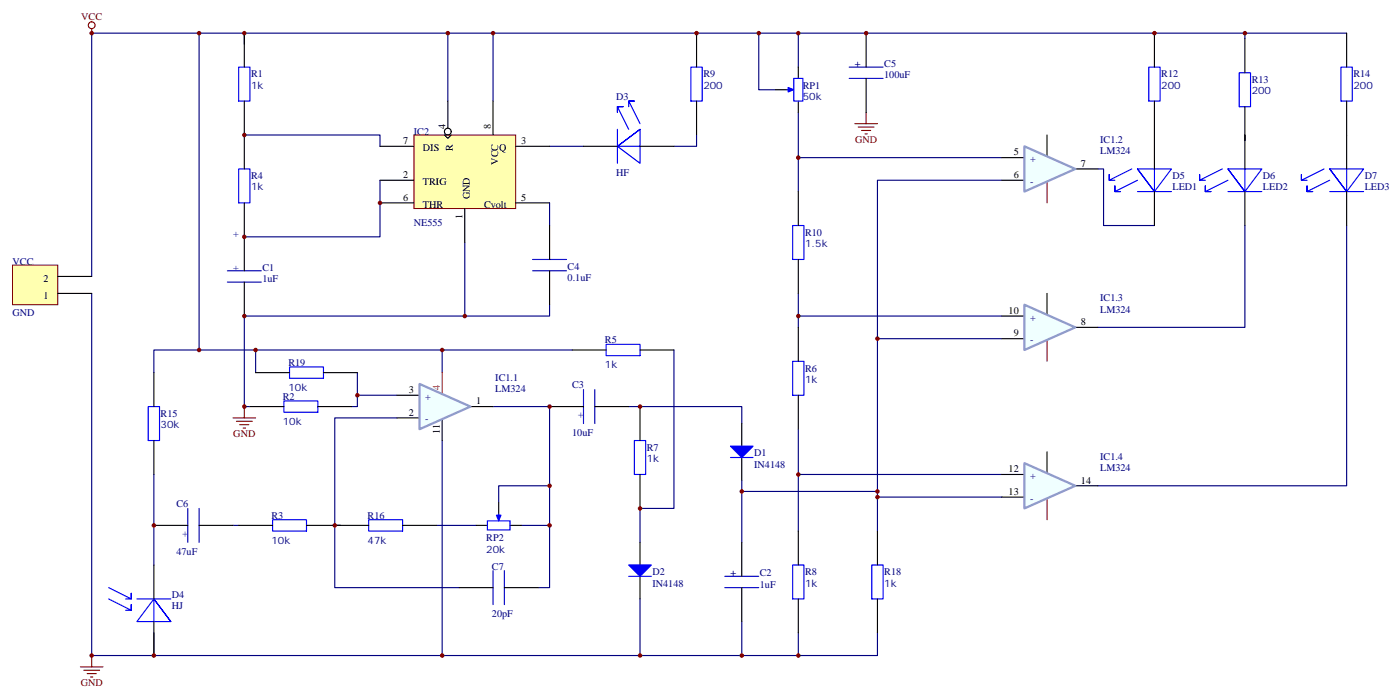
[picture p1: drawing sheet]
<svg xmlns="http://www.w3.org/2000/svg" width="437mm" height="218mm" viewBox="0 0 437 218" stroke-linecap="round" stroke-linejoin="round" font-family="sans-serif">
<g fill="none" stroke="#800000" stroke-width=".35">
<path d="M28.6 8.9v1.4M266.7 38.6h7.1M267.8 39.6h4.9M270.3 35v3.6M268.9 40.7h2.8M269.9 41.7h.7M72.7 130.3h7.1M73.8 131.3h4.9M74.8 132.4h2.8M75.9 133.5h.7M76.2 126.8v3.5M25.1 207.9h7"/>
<path d="M26.1 209h5M27.2 210h2.8M28.3 211.1h.7M28.6 204.4v3.5"/>
<circle cx="28.6" cy="7.9" r="1.06"/>
</g>
<g fill="none" stroke="#000080" stroke-width=".35">
<path d="M62.1 10.3h358.1M76.2 10.3v3.6M139.7 10.3v21.2M153.8 10.3v21.2M236.7 10.3v17.7h5.3M249.1 10.3v10.6M388.4 10.3v1.8M249.1 35v24.7M76.2 42.1h42.4v3.5M118.6 56.2v17.6h-42.4M171.5 45.6h10.6M217.3 42.1v3.5h-7"/>
<path d="M249.1 49.1h63.5M312.6 56.2h-38.8v49.4M342.6 52.7h1.7v17.6h15.9M388.4 42.1v1.8M145 75.6v22.9h-68.8v28.3h1.8M171.5 63.3v7M388.4 70.3v31.8h-45.8M420.2 70.3v81.1h-77.6M28.6 86.2v-75.9h33.5v98.8M28.6 91.5v112.9h109.4M171.5 95v3.5h-26.5M249.1 91.5v10.6"/>
<path d="M249.1 98.5h63.5M79.8 109.1h-31.8v7.1M79.8 109.1h98.7M79.8 109.1v7.1M111.5 116.2v10.6h-1.8M138 109.1v7.1M210.3 109.1v49.4h-10.6v10.6M273.8 105.6v49.4h38.8M273.8 105.6h38.8M111.5 123.2h12.4M123.9 130.3h-19.4v33.5M138 137.3v67.1h61.7"/>
<path d="M153.8 126.8h17.7v37M196.2 126.8h35.3v5.2M249.1 133.8v31.8M48 147.9v28.2M171.5 151.4h-15.9v5.3M231.5 149.7v3.5M249.1 147.9h63.5M273.8 153.2h-42.3v15.9M273.8 155v10.6M72.7 163.8h1.8M104.5 163.8v19.4h38.8M104.5 163.8h1.7"/>
<path d="M136.2 163.8h12.4M162.7 163.8h8.8M171.5 163.8v19.4h-3.5M48 197.3v7.1M199.7 186.7v17.7h74.1v-7.1M231.5 193.8v10.6M249.1 197.3v7.1"/>
</g>
<path d="M3.9 82.7h14.1v12.3h-14.1z" fill="#ffffb0" stroke="#800000" stroke-width=".31"/>
<path d="M18 86.2h10.6M18 91.5h10.6" fill="none" stroke="#000" stroke-width=".35"/>
<path d="M129.2 42.1h31.7v22.9h-31.7z" fill="#ffffb0" stroke="#800000" stroke-width=".31"/>
<g fill="none" stroke="#000" stroke-width=".35">
<path d="M76.2 10.3v10.6M217.3 10.3v10.6M270.3 10.3v10.6M360.2 10.3v10.6M388.4 12.1v10.6M420.2 10.3v10.6M76.2 31.5v21.2M139.7 31.5v8.5M153.8 31.5v10.6M217.3 31.5v10.6M270.3 24.4v10.6M360.2 31.5v21.2"/>
<path d="M388.4 33.3v19.4M420.2 31.5v21.2M118.6 45.6h10.6M118.6 56.2h10.6M138.7 42.1l1 1 1.1-1M160.9 45.6h10.6M182.1 45.6h10.6M199.7 45.6h10.6M249.1 59.7v10.6M360.2 59.7v10.6M388.4 59.7v10.6M420.2 59.7v10.6"/>
<path d="M76.2 63.3v21.1M118.6 63.3h10.6M145 65v10.6M160.9 63.3h10.6M171.5 70.3v10.6M76.2 87.9v10.6M171.5 84.4v10.6M249.1 80.9v10.6M48 116.2v10.6M79.8 116.2h10.5M100.9 116.2h10.6M178.5 109.1h10.6"/>
<path d="M199.7 109.1h10.6M249.1 102.1v10.5M48 137.3v10.6M78 126.8h10.6M99.2 126.8h10.5M123.9 130.3h7M123.9 123.2h7M138 130.3v7M146.8 126.8h7M171.5 126.8h10.6M185.6 126.8h10.6M199.7 126.8v10.5"/>
<path d="M249.1 123.2v10.6M199.7 147.9v10.6M48 163.8h10.6M48 176.1v10.6M62.1 163.8h10.6M74.5 163.8h10.6M95.6 163.8h19.4M125.6 163.8h10.6M231.5 169.1v10.6M249.1 165.6v10.5M273.8 165.6v10.5M48 193.8v10.6"/>
<path d="M143.3 183.2h10.5M157.4 183.2h10.6M231.5 183.2v10.6M249.1 186.7v10.6M273.8 186.7v10.6"/>
<circle cx="139.7" cy="41" r="1.06"/>
</g>
<g fill="none" stroke="#00f" stroke-width=".35">
<path d="M74.5 20.9h3.5v10.6h-3.5zM192.7 33.3v1.7v-1.7h1.7h-1.7l3.5 7M196.2 33.3v-1.8h1.7h-1.7l3.5 7.1M215.6 20.9h3.5v10.6h-3.5zM358.5 20.9h3.5v10.6h-3.5zM386.7 22.7h3.5v10.6h-3.5zM418.4 20.9h3.6v10.6h-3.6zM74.5 52.7h3.5v10.6h-3.5zM192.7 40.3v10.6M199.7 40.3l-7 5.3 7 5.3v-10.6l-7 5.3h7M353.2 52.7l-7.1 3.5v-1.8v1.8h1.8M354.9 52.7l5.3 7 5.3-7h-10.6l5.3 7v-7"/>
<path d="M354.9 56.2l-7 3.5v-1.7v1.7h1.7h-1.7M354.9 59.7h10.6M381.4 52.7l-7.1 3.5v-1.8v1.8h1.8M383.2 52.7l5.2 7 5.3-7h-10.5l5.2 7v-7M383.2 56.2l-7.1 3.5v-1.7v1.7h1.8h-1.8M383.2 59.7h10.5M413.1 52.7l-7 3.5v-1.8v1.8h1.7M414.9 52.7l5.3 7 5.3-7h-10.6l5.3 7v-7M414.9 56.2l-7.1 3.5v-1.7v1.7h1.8h-1.8M414.9 59.7h10.6M247.3 70.3h3.6v10.6h-3.6zM90.3 114.4h10.6v3.5h-10.6z"/>
<path d="M189.1 107.4h10.6v3.5h-10.6zM247.3 112.6h3.6v10.6h-3.6zM46.2 126.8h3.6v10.5h-3.6zM88.6 125h10.6v3.5h-10.6zM197.9 137.3h3.6v10.6h-3.6zM85.1 162h10.5v3.6h-10.5zM115 162h10.6v3.6h-10.6zM247.3 176.1h3.6v10.6h-3.6zM272 176.1h3.6v10.6h-3.6zM33.9 183.2l7.1 3.5v-1.7v1.7h-1.8M33.9 186.7l7.1 3.6v-1.8v1.8h-1.8M42.7 186.7h10.6"/>
<path d="M48 193.8v-7.1l5.3 7.1h-10.6l5.3-7.1 5.3 7.1"/>
</g>
<g fill="none" stroke="#0000b5" stroke-width=".35">
<path d="M265 20.9h10.6M265 24.4h10.6M70.9 84.4h10.6M70.9 87.9h10.6M166.2 84.4h10.6M166.2 80.9h10.6M182.1 121.5v10.5M185.6 121.5v10.5M58.6 158.5v10.6M62.1 158.5v10.6M153.8 177.9v10.6M157.4 177.9v10.6"/>
<path d="M226.2 179.7h10.5M226.2 183.2h10.5"/>
</g>
<path d="M138 116.2v7" fill="none" stroke="#ed0d21" stroke-width=".35"/>
<path d="M130.9 119.7l15.9 7.1-15.9 7z" fill="#f0ffff" stroke="#8f9ec9" stroke-width=".71"/>
<path d="M312.6 56.2h7.1M312.6 49.1h7.1M326.7 42.1v7M335.5 52.7h7.1" fill="none" stroke="#000" stroke-width=".35"/>
<path d="M326.7 56.2v7.1" fill="none" stroke="#ed0d21" stroke-width=".35"/>
<path d="M319.7 45.6l15.8 7.1-15.8 7z" fill="#f0ffff" stroke="#8f9ec9" stroke-width=".71"/>
<path d="M312.6 98.5h7.1M326.7 91.5v7M312.6 105.6h7.1M335.5 102.1h7.1" fill="none" stroke="#000" stroke-width=".35"/>
<path d="M326.7 105.6v7" fill="none" stroke="#ed0d21" stroke-width=".35"/>
<path d="M319.7 95l15.8 7.1-15.8 7z" fill="#f0ffff" stroke="#8f9ec9" stroke-width=".71"/>
<path d="M312.6 155h7.1M312.6 147.9h7.1M326.7 140.9v7M335.5 151.4h7.1" fill="none" stroke="#000" stroke-width=".35"/>
<path d="M326.7 155v7" fill="none" stroke="#ed0d21" stroke-width=".35"/>
<path d="M319.7 144.4l15.8 7-15.8 7.1z" fill="#f0ffff" stroke="#8f9ec9" stroke-width=".71"/>
<path d="M242 28h3.6M249.1 20.9v3.5M249.1 31.5v3.5M231.5 132v7.1M155.6 156.7v3.6M231.5 142.6v7.1M148.6 163.8h3.5M159.1 163.8h3.6M199.7 169.1v7M199.7 179.7v7" fill="none" stroke="#000" stroke-width=".35"/>
<path d="M245.6 28h1.7M247.7 24.4h2.8v7.1h-2.8zM227.9 142.6h7.1M152.1 162.4h7v2.8h-7zM155.6 160.3v1.7M196.2 179.7h7" fill="none" stroke="#00f" stroke-width=".35"/>
<g fill="#00f" stroke="#00f" stroke-width=".35">
<path d="M245.9 27.3l1.8 .7-1.8 .7z"/>
<path d="M154.9 160.6h1.4l-.7 1.8z"/>
<path d="M196.2 176.1h7l-3.5 3.6z"/>
<path d="M227.9 139.1h7.1l-3.5 3.5z"/>
</g>
<g fill="#800000">
<circle cx="273.8" cy="155" r=".71"/>
<circle cx="28.6" cy="204.4" r=".71"/>
<circle cx="28.6" cy="10.3" r=".71"/>
<circle cx="48" cy="204.4" r=".71"/>
<circle cx="48" cy="163.8" r=".71"/>
<circle cx="62.1" cy="109.1" r=".71"/>
<circle cx="62.1" cy="10.3" r=".71"/>
<circle cx="76.2" cy="126.8" r=".71"/>
<circle cx="76.2" cy="98.5" r=".71"/>
<circle cx="76.2" cy="73.8" r=".71"/>
<circle cx="76.2" cy="42.1" r=".71"/>
<circle cx="76.2" cy="10.3" r=".71"/>
<circle cx="79.8" cy="109.1" r=".71"/>
<circle cx="104.5" cy="163.8" r=".71"/>
<circle cx="111.5" cy="123.2" r=".71"/>
<circle cx="118.6" cy="63.3" r=".71"/>
<circle cx="138" cy="204.4" r=".71"/>
<circle cx="138" cy="109.1" r=".71"/>
<circle cx="139.7" cy="10.3" r=".71"/>
<circle cx="145" cy="98.5" r=".71"/>
<circle cx="153.8" cy="10.3" r=".71"/>
<circle cx="171.5" cy="163.8" r=".71"/>
<circle cx="171.5" cy="151.4" r=".71"/>
<circle cx="171.5" cy="126.8" r=".71"/>
<circle cx="199.7" cy="204.4" r=".71"/>
<circle cx="199.7" cy="158.5" r=".71"/>
<circle cx="199.7" cy="126.8" r=".71"/>
<circle cx="217.3" cy="10.3" r=".71"/>
<circle cx="231.5" cy="204.4" r=".71"/>
<circle cx="231.5" cy="153.2" r=".71"/>
<circle cx="236.7" cy="10.3" r=".71"/>
<circle cx="249.1" cy="204.4" r=".71"/>
<circle cx="249.1" cy="147.9" r=".71"/>
<circle cx="249.1" cy="98.5" r=".71"/>
<circle cx="249.1" cy="49.1" r=".71"/>
<circle cx="249.1" cy="10.3" r=".71"/>
<circle cx="270.3" cy="10.3" r=".71"/>
<circle cx="273.8" cy="153.2" r=".71"/>
<circle cx="273.8" cy="105.6" r=".71"/>
<circle cx="360.2" cy="10.3" r=".71"/>
<circle cx="388.4" cy="10.3" r=".71"/>
</g>
<g font-size="3.2" fill="#800000">
<text x="25.4" y="6.2">VCC</text>
<text x="266.8" y="44.6">GND</text>
<text x="72.8" y="136.3">GND</text>
<text x="25.2" y="214">GND</text>
</g>
<g font-size="3.2" fill="#000080">
<text x="266.7" y="20.9">+</text>
<text x="275.9" y="20.9">C5</text>
<text x="78.4" y="27.6">1k</text>
<text x="78.4" y="24.1">R1</text>
<text x="219.5" y="27.6">200</text>
<text x="219.5" y="24.1">R9</text>
<text x="250.5" y="27.6">RP1</text>
<text x="275.9" y="24.4">100uF</text>
<text x="362.3" y="27.6">200</text>
<text x="362.3" y="24.1">R12</text>
<text x="390.6" y="29.4">200</text>
<text x="390.6" y="25.9">R13</text>
<text x="422.3" y="27.6">200</text>
<text x="422.3" y="24.1">R14</text>
<text x="192.3" y="31.2">D3</text>
<text x="250.5" y="31.2">50k</text>
<text x="129.2" y="42.1">IC2</text>
<text x="343.3" y="44.6">IC1.2</text>
<text x="321.4" y="50.6">+</text>
<text x="343.3" y="48.1">LM324</text>
<text x="78.4" y="59.4">1k</text>
<text x="78.4" y="55.8">R4</text>
<text x="192.3" y="54.8">HF</text>
<text x="321.4" y="57.6">-</text>
<text x="365.9" y="59.4">LED1</text>
<text x="365.9" y="55.8">D5</text>
<text x="394.1" y="59.4">LED2</text>
<text x="394.1" y="55.8">D6</text>
<text x="425.8" y="59.4">LED3</text>
<text x="425.8" y="55.8">D7</text>
<text x="129.2" y="70.3">NE555</text>
<text x="72.7" y="73.8">+</text>
<text x="251.2" y="77">1.5k</text>
<text x="251.2" y="73.5">R10</text>
<text x="3.9" y="82.7">VCC</text>
<text x="72.7" y="84.4">+</text>
<text x="81.9" y="87.9">1uF</text>
<text x="81.9" y="84.4">C1</text>
<text x="177.1" y="87.6">0.1uF</text>
<text x="177.1" y="84.1">C4</text>
<text x="343.3" y="93.9">IC1.3</text>
<text x="3.9" y="98.5">GND</text>
<text x="321.4" y="99.9">+</text>
<text x="343.3" y="97.5">LM324</text>
<text x="188.8" y="107">R5</text>
<text x="321.4" y="107">-</text>
<text x="90" y="114.1">R19</text>
<text x="154.6" y="118.6">IC1.1</text>
<text x="188.8" y="114.8">1k</text>
<text x="251.2" y="119.3">1k</text>
<text x="251.2" y="115.8">R6</text>
<text x="88.2" y="124.6">R2</text>
<text x="90" y="121.8">10k</text>
<text x="132.7" y="124.6">+</text>
<text x="154.6" y="122.2">LM324</text>
<text x="178.5" y="121.1">C3</text>
<text x="50.1" y="129.9">R15</text>
<text x="132.7" y="131.7">-</text>
<text x="182.1" y="130.3" transform="rotate(-90 182.1 130.3)">+</text>
<text x="50.1" y="133.5">30k</text>
<text x="88.2" y="132.4">10k</text>
<text x="178.5" y="135.9">10uF</text>
<text x="201.8" y="140.5">R7</text>
<text x="235.3" y="142.3">D1</text>
<text x="343.3" y="143.3">IC1.4</text>
<text x="201.8" y="144">1k</text>
<text x="235.3" y="145.8">IN4148</text>
<text x="321.4" y="149.3">+</text>
<text x="343.3" y="146.9">LM324</text>
<text x="55.1" y="158.2">C6</text>
<text x="84.7" y="161.7">R3</text>
<text x="114.7" y="161.7">R16</text>
<text x="321.4" y="156.4">-</text>
<text x="58.6" y="167.3" transform="rotate(-90 58.6 167.3)">+</text>
<text x="55.1" y="173">47uF</text>
<text x="84.7" y="169.4">10k</text>
<text x="114.7" y="169.4">47k</text>
<text x="151.7" y="172.3">20k</text>
<text x="151.7" y="168.7">RP2</text>
<text x="153.5" y="177.6">C7</text>
<text x="203.6" y="179.3">D2</text>
<text x="227.9" y="179.7">+</text>
<text x="237.1" y="179.7">C2</text>
<text x="251.2" y="179.3">R8</text>
<text x="275.9" y="179.3">R18</text>
<text x="203.6" y="182.8">IN4148</text>
<text x="237.1" y="183.2">1uF</text>
<text x="251.2" y="182.8">1k</text>
<text x="275.9" y="182.8">1k</text>
<text x="53.7" y="189.9">HJ</text>
<text x="53.7" y="186.4">D4</text>
<text x="153.5" y="192.4">20pF</text>
</g>
<g font-size="3.2">
<text x="139" y="40.3" transform="rotate(-90 139 40.3)">4</text>
<text x="153.1" y="40.3" transform="rotate(-90 153.1 40.3)">8</text>
<text x="125.8" y="44.9">7</text>
<text x="132" y="47.2">DIS</text>
<text x="141.3" y="47" transform="rotate(-90 141.3 47)">R</text>
<text x="155.8" y="47.2">Q</text>
<text x="162.7" y="44.9">3</text>
<text x="155.4" y="51.4" transform="rotate(-90 155.4 51.4)">VCC</text>
<text x="316.3" y="48.4">5</text>
<text x="337.3" y="52">7</text>
<text x="125.8" y="55.5">2</text>
<text x="132" y="57.8">TRIG</text>
<text x="316.3" y="55.5">6</text>
<text x="125.8" y="62.5">6</text>
<text x="132" y="64.8">THR</text>
<text x="146.6" y="62.2" transform="rotate(-90 146.6 62.2)">GND</text>
<text x="151" y="64.8">Cvolt</text>
<text x="162.7" y="62.5">5</text>
<text x="144.3" y="68.4" transform="rotate(-90 144.3 68.4)">1</text>
<text x="13.6" y="87.8">2</text>
<text x="13.6" y="93.1">1</text>
<text x="314.7" y="97.8">10</text>
<text x="337.3" y="101.4">8</text>
<text x="316.3" y="104.9">9</text>
<text x="127.6" y="122.5">3</text>
<text x="127.6" y="129.6">2</text>
<text x="148.6" y="126">1</text>
<text x="137.3" y="135.2" transform="rotate(-90 137.3 135.2)">11</text>
<text x="314.7" y="147.2">12</text>
<text x="314.7" y="154.3">13</text>
<text x="337.3" y="150.7">14</text>
</g>
<text font-size="3.2" fill="#ee0e22" x="137.3" y="121.5" transform="rotate(-90 137.3 121.5)">4</text>
</svg>
